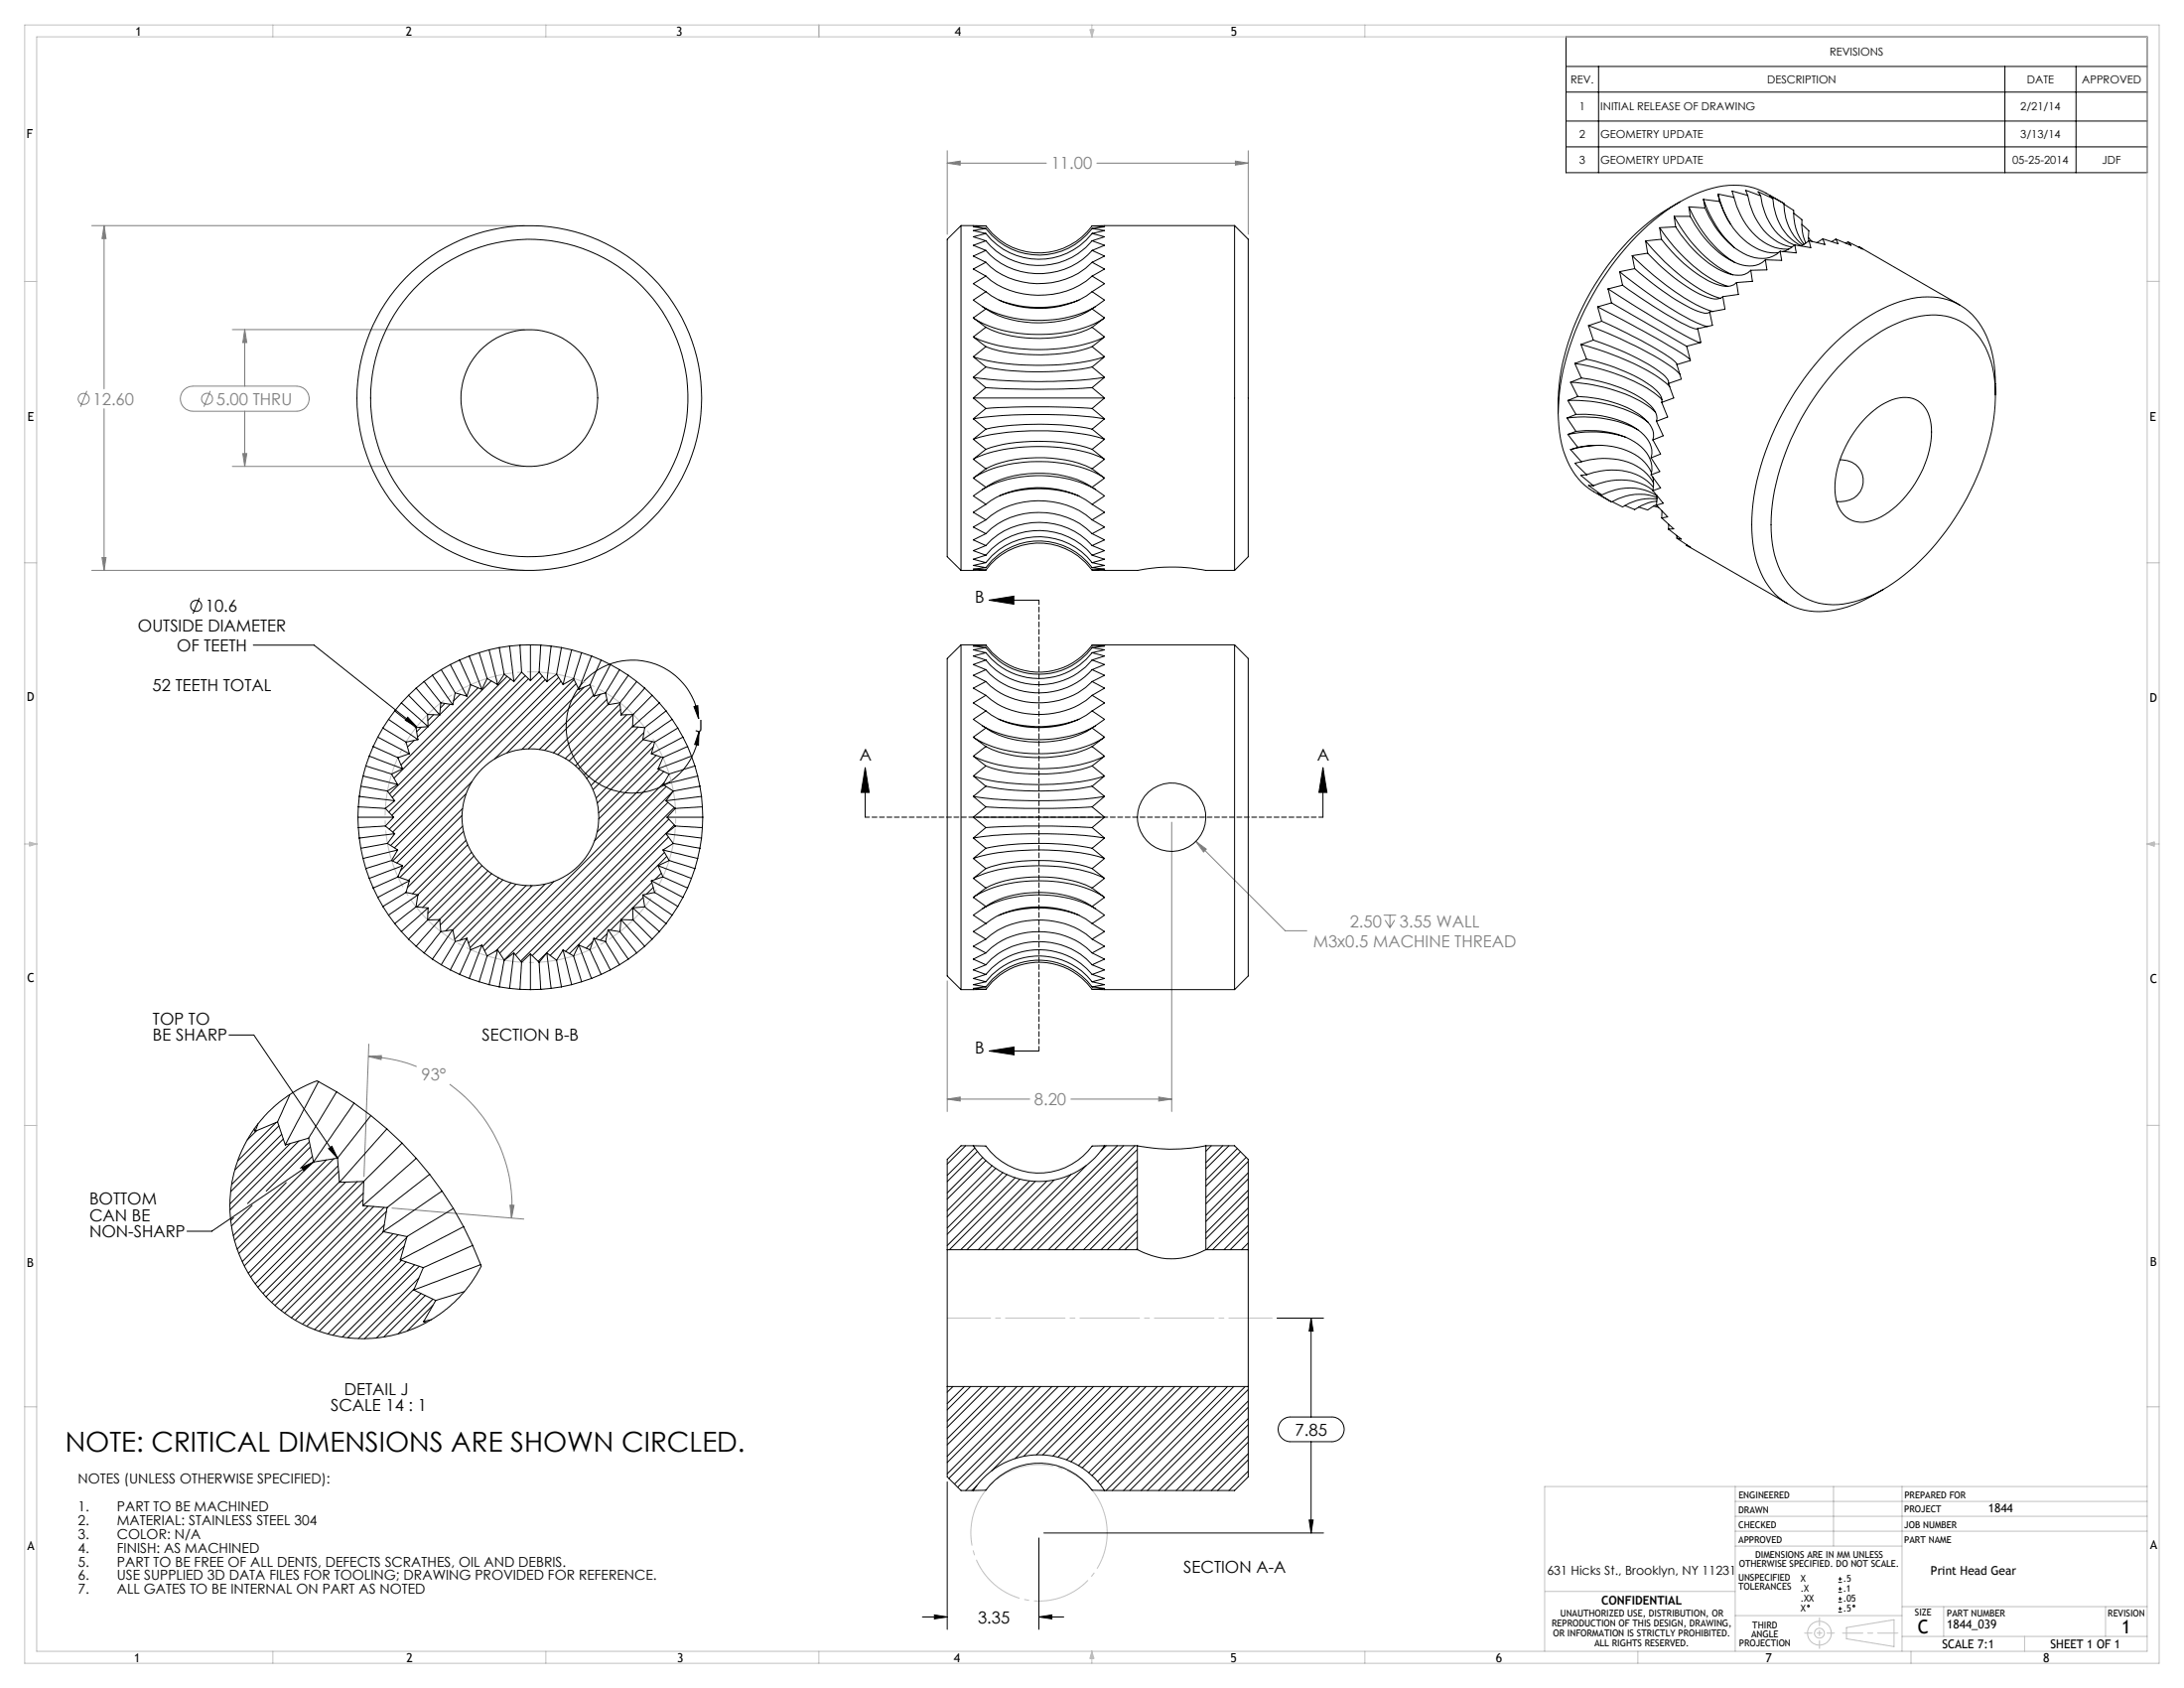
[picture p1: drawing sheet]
<svg xmlns="http://www.w3.org/2000/svg" width="559mm" height="432mm" viewBox="0 0 559 432" stroke-linecap="round" stroke-linejoin="round" font-family="sans-serif">
<g fill="none" stroke="#808080" stroke-width=".25">
<path d="M242.4 38.6v21.3M319.4 38.6v21.3M23.5 57.7h110.7M26.6 57.7l.5 3.3h-1zM26.6 57.7v41.8M242.4 41.7l3.3-.5v1zM242.4 41.7h25.3M280.6 41.7h38.8M316.1 41.2l3.3 .5-3.3 .5zM47 99.8l1.3-.8 1.1-.2h26.5a3.2 3.2 0 0 1 3.2 3.2 3.2 3.2 0 0 1-3.2 3.2h-26.5a3.2 3.2 0 0 1-3-2 3.2 3.2 0 0 1 .6-3.4zM59.4 84.3h74.8M62.6 84.3l.5 3.3h-1z"/>
<path d="M62.6 84.3v14.5M22.2 100l-1.6 4.1M26.6 104.6v41.3M53.8 100l-1.6 4M59.4 119.3h74.8M62.1 116h1l-.5 3.3zM62.6 105.2v14.1M23.5 145.9h110.7M26.1 142.6h1l-.5 3.3zM299.8 210.3v74M306 215.2l2.6 2-.7 .7zM306 215.2l22.8 22.9h5.6"/>
<path d="M354 234.1h3.2M354.4 235.4l1.2 1.9M355.6 234.1v3.2M356.8 235.4l-1.2 1.9M242.4 250.9v33.4M94.3 270.3l3.3-.3-.1 1zM94.3 270.3l4.5 .4a34 34 0 0 1 7.8 2.1M94.4 267.1l-1.3 33.9M115 277.4a38.3 38.3 0 0 1 15.9 34.2M242.4 281.2l3.3-.6v1.1zM242.4 281.2h21.1M274 281.2h25.8"/>
<path d="M296.5 280.6l3.3 .6-3.3 .5zM100.3 309l33.7 2.9M130.5 308.3h1l-.6 3.3z"/>
<circle cx="21.4" cy="102" r="1.42"/>
<circle cx="53" cy="102" r="1.41"/>
</g>
<g fill="none" stroke="#000" stroke-width=".25">
<path d="M400.7 9.4h148.7v34.8h-148.7zM400.7 17h148.7M409 17v27.2M513 17v27.2M531.2 17v27.2M400.7 31h148.7M400.7 37.6h148.7M400.7 23.6h148.7M51 153l-1.6 4M253 153.5l6.4-1v2.1zM253 153.5h12.8M64.8 165h15.6l26.2 20.9"/>
<path d="M104.3 183.5l2.3 2.4-2.9-1.6zM177.6 180.8l.9-.3 .3 3.4zM178.8 183.9a17 17 0 0 0-26.2-12.2 17 17 0 0 0 .6 28.8 17 17 0 0 0 25.6-13.2M178.8 187.3l-.1 3.3-1-.2zM221.4 196.4l1 6.3h-2.1zM221.4 196.4v12.7M338.5 196.4l1 6.3h-2zM338.5 196.4v12.7M58.6 264.8h6.3l21.5 31.5M253.1 268.9l6.4-1.1v2zM253.1 268.9h12.7M77.2 298.7l3-1.4-2.4 2.2z"/>
<path d="M80.2 297.3l-26 17.7h-6.4M84.1 293.8l.8-.6 1.5 3.1zM326.7 337.2h11.9M335.5 337.2l.5 3.3h-1zM335.5 337.2v25.3M242.4 379.1v37.7M327.9 363.4l.8-.6 1.3-.3h10.7a3.2 3.2 0 0 1 3.2 3.1 3.2 3.2 0 0 1-3.2 3.2h-10.5a3.2 3.2 0 0 1-2.9-1.9 3.2 3.2 0 0 1 .6-3.5zM335.5 368.8v23.3M265.8 393.4v23.4M267.1 392.1h71.5M335 388.8h1l-.5 3.3zM236 413.6h6.4"/>
<path d="M239.1 413.1l3.3 .5-3.3 .5zM265.8 413.6l3.3-.5v1zM265.8 413.6h6.4M470.4 404.8h.9M470.4 403.9h.9M470.4 407.3h.9M470.4 406.4h.9M470.4 409.9h.9M470.4 409h.9M470.4 412.4h.9M470.4 411.5h.9M470.8 403.4v1"/>
<path d="M470.8 406v.9M470.8 408.5v.9M470.8 411.1v.9"/>
<circle cx="50.2" cy="155" r="1.41"/>
<circle cx="462.7" cy="410.8" r=".22"/>
<circle cx="474.3" cy="410.8" r=".22"/>
</g>
<path d="M282.5 387a17.4 17.4 0 0 0-29.1-7.1 17.4 17.4 0 0 0 7.8 29 17.4 17.4 0 0 0 21.6-20.7l-.3-1.2" fill="none" stroke="#c0c0c0" stroke-width=".25" stroke-dasharray="15.2 1.3 1.3 1.3" stroke-dashoffset=".4" stroke-linecap="butt"/>
<path d="M171.3 198.2a37.2 37.2 0 0 0-62.3-15 37.2 37.2 0 0 0 17.1 61.7 37.2 37.2 0 0 0 45.7-44.9l-.5-1.8" fill="none" stroke="#c0c0c0" stroke-width=".25" stroke-dasharray="15.2 1.3 1.3 1.3" stroke-dashoffset="5.1" stroke-linecap="butt"/>
<g fill="none" stroke="#c0c0c0" stroke-width=".25">
<path d="M6.3 6.4h546.2v419.1h-546.2zM9.4 9.4h540v413h-540zM69.8 6.4v3M139.7 6.4v3M209.5 6.4v3M278.9 7.6h1l-.5 1.8zM279.1 7.6l.3 1.8M279.4 6.4v3M279.6 7.6l-.2 1.8M349.2 6.4v3M6.3 72h3.1M549.4 72h3.1"/>
<path d="M6.3 144h3.1M549.4 144h3.1M6.3 215.9h3.1M7.6 215.4l1.8 .5-1.8 .5zM7.6 215.7l1.8 .2M9.4 215.9l-1.8 .3M549.4 215.9h3.1M549.4 215.9l1.8 .3M549.4 215.9l1.8-.5v1.1zM551.2 215.7l-1.8 .2M6.3 287.9h3.1M549.4 287.9h3.1"/>
<path d="M6.3 359.9h3.1M549.4 359.9h3.1M444 384.1h105.4M444 387.9h105.4M444 380.3v42.1M444 395.5h42.7M444 391.7h105.4M469.1 380.3v15.2M486.7 380.3v42.1M549.4 380.3h-154.2v42.1M395.3 407.1h48.7M444 413.3h42.7"/>
<path d="M472.4 416.3l12.2-2v6.9l-12.2-2zM486.7 418.6h62.7M486.7 411h62.7M497.3 411v7.6M518 418.6v3.8M538.7 411v7.6M69.8 422.4v3.1M139.7 422.4v3.1M209.5 422.4v3.1M279.4 422.4v3.1M279.4 422.4l.5 1.8h-1zM279.4 422.4l.2 1.8"/>
<path d="M279.4 422.4l-.3 1.8M349.2 422.4v3.1M419.1 422.4v3.1M489 422.4v3.1"/>
<circle cx="465.5" cy="417.8" r="3"/>
<circle cx="465.5" cy="417.8" r="1.26"/>
</g>
<path d="M338.5 209h-117.1" fill="none" stroke="#000" stroke-width=".25" stroke-dasharray="1.3 .6" stroke-dashoffset=".2"/>
<path d="M265.8 153.5v115.3" fill="none" stroke="#000" stroke-width=".25" stroke-dasharray="1.3 .6" stroke-dashoffset=".1"/>
<path d="M461.7 417.8h7.6" fill="none" stroke="#c0c0c0" stroke-width=".25" stroke-dasharray="15.2 1.3 1.3 1.3" stroke-dashoffset="13.3"/>
<path d="M465.5 413.8v7.9" fill="none" stroke="#c0c0c0" stroke-width=".25" stroke-dasharray="15.2 1.3 1.3 1.3" stroke-dashoffset="13.2"/>
<path d="M471.4 417.8h14.2" fill="none" stroke="#c0c0c0" stroke-width=".25" stroke-dasharray="15.2 1.3 1.3 1.3" stroke-dashoffset="10.1"/>
<path d="M242.4 337.2h83.1" fill="none" stroke="#c0c0c0" stroke-width=".25" stroke-dasharray="15.2 1.3 1.3 1.3" stroke-dashoffset="4.2"/>
<g fill="#000">
<path d="M338.5 196.4l1 6.3h-2zM221.4 196.4l1 6.3h-2.1zM253 153.5l6.4-1v2.1zM253.1 268.9l6.4-1.1v2zM177.6 180.8l.9-.3 .3 3.4zM178.8 187.3l-.1 3.3-1-.2zM84.1 293.8l.8-.6 1.5 3.1zM77.2 298.7l3-1.4-2.4 2.2z"/>
<path d="M335 388.8h1l-.5 3.3zM335.5 337.2l.5 3.3h-1zM265.8 413.6l3.3-.5v1zM239.1 413.1l3.3 .5-3.3 .5zM104.3 183.5l-.6 .8 2.9 1.6z"/>
</g>
<path d="M242.4 41.7l3.3-.5v1zM316.1 41.2l3.3 .5-3.3 .5zM62.6 84.3l.5 3.3h-1zM62.1 116h1l-.5 3.3zM26.6 57.7l.5 3.3h-1zM26.1 142.6h1l-.5 3.3zM306 215.2l1.9 2.7 .7-.7zM242.4 281.2l3.3-.6v1.1zM296.5 280.6l3.3 .6-3.3 .5zM130.5 308.3h1l-.6 3.3zM94.3 270.3l3.3-.3-.1 1z" fill="#808080"/>
<g fill="none" stroke="#000" stroke-width=".25">
<path d="M245.9 57.7l-3.5 3.5v81.2l3.5 3.5M245.9 57.7v88.2M245.9 57.7l6.3 .1M252.2 59.7a17.3 17.3 0 0 0 27.2 0M252.2 58.5a17 17 0 0 0 27.2 0M252.2 57.8a16.8 16.8 0 0 0 27.2 0M252.2 57.8l-3.2 .2 3.2 .5M252.2 58.5l-3.2 .5 3.2 .7M252.2 59.7l-3.2 .9 3.2 1M279.4 59.7l3.2 .9-3.2 1M279.4 58.5l3.2 .5-3.2 .7M279.4 57.8l3.2 .2-3.2 .5"/>
<path d="M315.9 57.7v88.2M315.9 57.7l3.5 3.5v81.2l-3.5 3.5M315.9 57.7l-36.5 .1M424.6 58.2a40.1 40.1 0 0 0 16 14.5l1.5 .6M424.6 58.2l.5 3M428.3 55.4a33.2 33.2 0 0 0 15.1 14.9M428.3 55.4h4.2M428.3 55.4l.4 2.6M428.7 58a29.5 29.5 0 0 0 12.7 11.7 5.9 5.9 0 0 0 6.6-.6M428.7 58l-4.1 .2M429.9 51.6a58.8 58.8 0 0 0-23.9 24.9 57.7 57.7 0 0 0-7.3 29.1M432.1 52.9a30.6 30.6 0 0 0 11.7 14.2"/>
<path d="M432.1 52.9l4.1 .3M432.1 52.9l.4 2.5M432.5 55.4a24.8 24.8 0 0 0 12.3 12.1 6.4 6.4 0 0 0 6.9-1M435.9 51a29.7 29.7 0 0 0 7.9 12.4M435.9 51l4.1 .5M435.9 51l.3 2.2M436.2 53.2a22.6 22.6 0 0 0 10.8 12.1 7.6 7.6 0 0 0 8.5-1M439.6 49.6l1.4 4.2 1.7 3.4M439.6 49.6l4.1 .9M439.6 49.6l.4 1.9M440 51.5a20.1 20.1 0 0 0 10.1 12.4 9 9 0 0 0 5 .7M443.7 50.5a18 18 0 0 0 9.4 12.4 9.7 9.7 0 0 0 4.6 .8"/>
<path d="M447.2 50a16.4 16.4 0 0 0 8.8 12.5l2.5 .7M447.2 50l-.6-1.4 3.9 1.5M447.2 50l-4-1.1 .5 1.6M450.5 50.1a15.1 15.1 0 0 0 8.2 12.4l.5 .2M450.5 50.1l-.7-1.1 3.8 1.8M453.6 50.8a13.9 13.9 0 0 0 7.3 12.1M453.6 50.8l-.8-.8 3.6 2M456.4 52a31.4 31.4 0 0 0-7.6-3.9 22.7 22.7 0 0 0-16.7 2.3 61.7 61.7 0 0 0-24.5 25 62.4 62.4 0 0 0-8.9 32 24 24 0 0 0 5.9 16l1.9 1.6 5.8 3.4M456.4 52a13.6 13.6 0 0 0 4.8 10.7M456.4 52.2l2.5 1.6a12.7 12.7 0 0 0 2.7 8.7M458.9 54.5l2.1 1.7a12.2 12.2 0 0 0 1 6M461 57.4l1.8 1.6v2.6"/>
<path d="M251.4 78.5a31.5 31.5 0 0 0 28.8 0M252.2 79a27.1 27.1 0 0 0 19.3 3.1 20.7 20.7 0 0 0 7.9-3.1M252.2 74.6a23.2 23.2 0 0 0 19.2 3.7 19.8 19.8 0 0 0 8-3.7M252.2 70.6a21.1 21.1 0 0 0 18.9 4.3 18.2 18.2 0 0 0 8.3-4.3M252.2 67.1a19.4 19.4 0 0 0 18.7 4.8 17.7 17.7 0 0 0 8.5-4.8M252.2 64.1a18.5 18.5 0 0 0 27.2 0M252.2 61.6a17.8 17.8 0 0 0 27.2 0M252.2 61.6l-3.2 1.2 3.2 1.3M252.2 64.1l-3.2 1.4 3.2 1.6M252.2 67.1l-3.2 1.7 3.2 1.8M252.2 70.6l-3.2 2 3.2 2M252.2 74.6l-3.2 2.2 3.2 2.2"/>
<path d="M252.2 79l-3.2 2.3M255.6 76.8a28.9 28.9 0 0 0 20.5 0M279.4 79l3.2 2.3M279.4 74.6l3.2 2.2-3.2 2.2M279.4 70.6l3.2 2-3.2 2M279.4 67.1l3.2 1.7-3.2 1.8M279.4 64.1l3.2 1.4-3.2 1.6M279.4 61.6l3.2 1.2-3.2 1.3M408.8 78.5l5 2.6a150.5 150.5 0 0 1 18.7 10.9M408.8 78.5l1 3.7M411.4 73.9l2.4 1.5a196.4 196.4 0 0 0 21 12.2l.2 .1M411.4 73.9l.9 3.6"/>
<path d="M412.3 77.5l19.3 11.1M412.3 77.5l-3.5 1M414.4 69.5a94.5 94.5 0 0 0 21.1 13.6l1.4 .4M414.4 69.5l.7 3.5M415.1 73a94.2 94.2 0 0 0 18.3 11l1 .1M415.1 73l-3.7 .9M417.6 65.4a65 65 0 0 0 19.1 13.8l1.6 .5M417.6 65.4l.7 3.3M418.3 68.7a58 58 0 0 0 16.6 11.1l1.2 .3h.9l.4-.3M418.3 68.7l-3.9 .8M421 61.6a51.4 51.4 0 0 0 16.7 13.8l2.5 .9M421 61.6l.6 3.2"/>
<path d="M421.6 64.8a44.6 44.6 0 0 0 14.9 11.1l.8 .3a3.6 3.6 0 0 0 3.5-.3M421.6 64.8l-4 .6M425.1 61.2a36 36 0 0 0 13.8 11.4l1.7 .5a4.1 4.1 0 0 0 3.7-.8M425.1 61.2l-4.1 .4M437.4 79.8l.8 3.4-3.8 .9M440.8 75.9l.6 3.2-4 .7M444.3 72.3l.5 3-4 .6M448 69.1l.4 2.9-4.1 .3M451.7 66.5l.4 2.5-4.1 .1M455.5 64.3l.4 2.3-4.2-.1M459.2 62.7l-1 .8-2 .8M459.2 62.7l.4 2-4.1-.4"/>
<path d="M462.7 60.9l.9 .9M462.9 61.6l-2.2 1.3M462.9 61.6l.4 1.8-4.1-.7M466.4 61.1l-1.5 1M466.4 61.1l.5 1.4-4-.9M466.4 61.1l3.9 1.3-.6-1.2M469.7 61.2l3.9 1.6-.8-.9M469.7 61.2l-1 .6M472.8 61.9l3.7 1.8-.8-.6M472.8 61.9l-.6 .3M475.7 63.1l25.7 14.9M475.7 63.1l-.2 .1"/>
<path d="M249 96.5a129.2 129.2 0 0 0 33.6 0M249 91.3a65.7 65.7 0 0 0 27.3 1.4l3.5-.6 2.8-.8M249 86.2a41.9 41.9 0 0 0 20.5 3.1 33.6 33.6 0 0 0 13.1-3.1M249 81.3a31.5 31.5 0 0 0 19 4.2 28.8 28.8 0 0 0 14.6-4.2M249 96.5l3.2 2.7M249 81.3l3.2 2.4M249 86.2l3.2 2.5M249 91.3l3.2 2.6M252.2 99.2a218.2 218.2 0 0 0 27.2 0M252.2 93.9a75.4 75.4 0 0 0 27.2 0M252.2 88.7a44.5 44.5 0 0 0 19.6 1.7l3.4-.5 4.2-1.2M252.2 83.7a33 33 0 0 0 19.5 2.4 23.2 23.2 0 0 0 7.7-2.4"/>
<path d="M252.2 99.2l-3.2 2.6M252.2 93.9l-3.2 2.6M252.2 83.7l-3.2 2.5M252.2 88.7l-3.2 2.6M279.4 99.2l3.2 2.6M279.4 93.9l3.2 2.6M279.4 88.7l3.2 2.6M279.4 83.7l3.2 2.5M282.6 96.5l-3.2 2.7M282.6 91.3l-3.2 2.6M282.6 86.2l-3.2 2.5M282.6 81.3l-3.2 2.4"/>
<path d="M401.8 97.8a39.9 39.9 0 0 1 20.5 6.6l1.2 1M401.8 97.8l1.9 3.6M402.9 93a50.6 50.6 0 0 1 20.3 7.5l2.1 1.7M402.9 93l1.7 3.7M404.5 88.1a67.5 67.5 0 0 1 20.8 9.1l1.9 1.7M404.5 88.1l1.4 3.8M404.6 96.7a34 34 0 0 1 17.1 6.5l1.2 1.2a3.8 3.8 0 0 1 .9 3.4M404.6 96.7l-2.8 1.1M405.9 91.9a42.5 42.5 0 0 1 17.6 7.7l.5 .5a3.3 3.3 0 0 1 1.2 2.8M405.9 91.9l-3 1.1M406.4 83.3a93.9 93.9 0 0 1 22.4 11.5l1.1 .9M406.4 83.3l1.3 3.7"/>
<path d="M407.7 87a56.3 56.3 0 0 1 18.3 9.2 2.16 2.16 0 0 1 .9 1.9M407.7 87l-3.2 1.1M409.8 82.2a93.4 93.4 0 0 1 18.9 10.4l.3 .7M409.8 82.2l-3.4 1.1M426.9 98.1l1.3 3.7-3 1.1M429 93.3l1.2 3.7-3.3 1.1M431.6 88.6l.9 3.6-3.5 1.1M434.4 84.1l.8 3.5-3.6 1M473 91.2a36.9 36.9 0 0 1 18.4-10.3 14.9 14.9 0 0 1 17.6 10.4 37.1 37.1 0 0 1 0 21.3 66.2 66.2 0 0 1-23.2 35.6 29.3 29.3 0 0 1-16.8 6.5 14.9 14.9 0 0 1-14.6-11.4 40.3 40.3 0 0 1 1-23.4 67.6 67.6 0 0 1 17.6-28.7zM249 101.8h33.6M249 107.1a129.2 129.2 0 0 1 33.6 0M249 112.4a64.1 64.1 0 0 1 23.3-1.9 41.7 41.7 0 0 1 10.3 1.9"/>
<path d="M249 117.5a39 39 0 0 1 19-3.2 35.4 35.4 0 0 1 14.6 3.2M249 101.8l3.2 2.7M249 107.1l3.2 2.7M249 112.4l3.2 2.5M249 117.5l3.2 2.4M252.2 104.5a218.2 218.2 0 0 1 27.2 0M252.2 109.8a73.4 73.4 0 0 1 27.2 0M252.2 114.9a47 47 0 0 1 22.4-1.3l4.8 1.3M252.2 119.9a32.4 32.4 0 0 1 18.6-2.5 24.7 24.7 0 0 1 8.6 2.5M252.2 104.5l-3.2 2.6M252.2 109.8l-3.2 2.6M252.2 114.9l-3.2 2.6"/>
<path d="M252.2 119.9l-3.2 2.4M279.4 104.5l3.2 2.6M279.4 109.8l3.2 2.6M279.4 119.9l3.2 2.4M279.4 114.9l3.2 2.6M282.6 117.5l-3.2 2.4M282.6 112.4l-3.2 2.5M282.6 107.1l-3.2 2.7M282.6 101.8l-3.2 2.7M400.9 106.9a30.7 30.7 0 0 1 18.2 3.1M400.9 106.9l2.3 3.4M401.1 102.4a32.9 32.9 0 0 1 20.6 5.6"/>
<path d="M401.1 111.1a28.5 28.5 0 0 1 14.8 .7M401.1 102.4l2.1 3.6M401.1 111.1l2.6 3.3M401.8 115l2.8 3.1M403.2 106a24.7 24.7 0 0 1 16.7 4.6 6.3 6.3 0 0 1 2.6 6.5M403.2 110.3a22.6 22.6 0 0 1 15.9 3.3 7.6 7.6 0 0 1 3.4 7.9M403.2 106l-2.3 .9M403.2 110.3l-2.1 .8M403.7 101.4a28.9 28.9 0 0 1 16.6 5.3 5.7 5.7 0 0 1 2.6 5.8M403.7 114.4a20.2 20.2 0 0 1 15.5 2.5 9.6 9.6 0 0 1 3.4 4.1M403.7 101.4l-2.6 1M403.7 114.4l-1.9 .6"/>
<path d="M404.6 118.1a17.5 17.5 0 0 1 16 2.4 9.8 9.8 0 0 1 2.5 3.1M404.6 118.1l-1.7 .4 3 2.9M409.9 113.9l-3.7 .2-4.4 .9M422.5 117.1l2.2 3.5-2.2 .9M422.9 112.5l2 3.6-2.4 1M423.8 107.8l1.8 3.7-2.7 1M425.2 102.9l1.5 3.8-2.9 1.1M470.8 117.7a5.4 5.4 0 0 1 5.9 5.2 5.4 5.4 0 0 1-5.8 5.4h-.9M477.7 106.6a14.8 14.8 0 0 1 10.1-4.9 6.8 6.8 0 0 1 6.3 6.7 25.7 25.7 0 0 1-7.2 19.3 16.6 16.6 0 0 1-10.1 5.9 6.6 6.6 0 0 1-7-5.8 22.9 22.9 0 0 1 3.8-16.1l1.5-2.2zM510.5 101a34 34 0 0 0-2.3-15.1 16 16 0 0 0-17.8-9.8 39.8 39.8 0 0 0-20.7 11.4 72.2 72.2 0 0 0-21.2 41.3 32.9 32.9 0 0 0 2.6 18.9 15.8 15.8 0 0 0 17.2 8.5 33.8 33.8 0 0 0 13.6-5.4M249 122.3a32.2 32.2 0 0 1 19-4.2 28.8 28.8 0 0 1 14.6 4.2M249 122.3l3.2 2.3"/>
<path d="M252.2 124.6a26.5 26.5 0 0 1 18.3-3.2 20.9 20.9 0 0 1 8.9 3.2M252.2 129a23.2 23.2 0 0 1 18.7-3.8 20.2 20.2 0 0 1 8.5 3.8M252.2 133a21.5 21.5 0 0 1 22.4-3.1l3.3 1.8 1.5 1.3M252.2 136.5a19.7 19.7 0 0 1 27.2 0M252.2 139.6a18.6 18.6 0 0 1 27.2 0M252.2 124.6l-3.2 2.3 3.2 2.1M252.2 129l-3.2 2.1 3.2 1.9M252.2 133l-3.2 1.8 3.2 1.7M252.2 136.5l-3.2 1.6 3.2 1.5M252.2 139.6l-3.2 1.3 3.2 1.1M255.7 126.9a28.9 28.9 0 0 1 20.4 0M279.4 139.6l3.2 1.3-3.2 1.1"/>
<path d="M279.4 136.5l3.2 1.6-3.2 1.5M279.4 133l3.2 1.8-3.2 1.7M279.4 129l3.2 2.1-3.2 1.9M279.4 124.6l3.2 2.3-3.2 2.1M280.2 125.2a31.3 31.3 0 0 0-28.8 0M282.6 122.3l-3.2 2.3M405.9 121.4a16.1 16.1 0 0 1 15.6 1.6l1.5 1.6M405.9 121.4l-1.4 .2 3.2 2.6M407.7 124.2a15.1 15.1 0 0 1 15.2 1.2M407.7 124.2h-1.3l3.4 2.4M409.8 126.6a13.9 13.9 0 0 1 14.1 .2M409.8 126.6l-1-.3 3.5 2.1"/>
<path d="M422.5 121.5l2.4 3.3-2 .7M422.9 122l.2 2.1-.2 1.4M422.9 125.5l2.7 3.2-1.8 .5M423.1 129.5l1.3 .3M423.8 129.2l-2.2 1.3-2.3-.8M423.8 129.2l2.9 3-1.5 .3M423.9 126.7l-.1 2.5M423.9 128.2a11.2 11.2 0 0 0-5.6 2.2l-2.6-1.1M423.9 127.3a13.2 13.2 0 0 0-11.6 1.1M423.9 127.7l-.5-.1a12.9 12.9 0 0 0-8.3 2.1l-2.6-1.4M425.2 132.5l3 2.8-1.3 .1M425.2 130.7v1.8"/>
<path d="M426.9 135.4l3.3 2.5-1.2-.2M427 134.1l-.1 1.3M429 137v.7M429 137.7l3.5 2.3-.9-.5M431.5 139.3l.1 .2M431.6 139.5l25.7 14.9M252.2 142a17.8 17.8 0 0 1 27.2 0M252.2 143.9a17.3 17.3 0 0 1 27.2 0M252.2 145.2a17 17 0 0 1 27.2 0M252.2 145.8a16.8 16.8 0 0 1 27.2 0M252.2 145.8l-6.3 .1M252.2 145.2l-3.2 .4 3.2 .2"/>
<path d="M252.2 142l-3.2 1.1 3.2 .8M252.2 143.9l-3.2 .7 3.2 .6M279.4 145.8l11.6 .1a45.5 45.5 0 0 1 17.5 0h7.4M279.4 143.9l3.2 .7-3.2 .6M279.4 142l3.2 1.1-3.2 .8M279.4 145.2l3.2 .4-3.2 .2M102.7 179.8l6.8 6.1M102.7 179.8l-1.7 2.1M104.5 177.9l4.9 4.9M104.5 177.9l-1.8 1.9M106.5 176l6 6.9M106.5 176l-2 1.9"/>
<path d="M108.5 174.3l4.3 5.5M108.5 174.3l-2 1.7M110.6 172.8l5.3 7.5M110.6 172.8l-2.1 1.5M112.8 179.8l-.3 3.1M112.8 179.8l3.1 .5M112.9 171.3l3.6 5.9M112.9 171.3l-2.3 1.5M113.8 180l-1.1 1.1M115.2 170l4.3 8.1M115.2 170l-2.3 1.3M116.5 177.2l-.6 3.1"/>
<path d="M116.5 177.2l3 .9M116.5 177.3h.1M117.6 168.8l2.8 6.4M117.6 168.8l-2.4 1.2M117.8 177.6l-1.8 1.7M120.1 167.8l3.2 8.6M120.1 167.8l-2.5 1M120.4 175.2l-.9 2.9M120.4 175.2l2.9 1.2M122.3 176l-19.7 19.7M122.6 167l2 6.6M122.6 167l-2.5 .8"/>
<path d="M124.6 173.6l-1.3 2.8M124.6 173.6l2.7 1.5M124.7 173.6l-.1 .1M125.1 166.2l2.2 8.9M125.1 166.2l-2.5 .8M125.7 174.2l-24.9 24.8M127.7 165.7l1.3 6.8M127.7 165.7l-2.6 .5M129 172.5l-1.7 2.6M129 172.5l2.5 1.8M129.7 173l-30 30.1M130.4 165.3l1.1 9"/>
<path d="M130.4 165.3l-2.7 .4M130.6 173.7l-30.2 30.3M133 165l.5 6.9M133 165l-2.6 .3M133.5 171.9l-2 2.4M133.5 171.9l2.2 2.2M134.4 172.9l-34.9 34.9M135.2 173.6l-34.9 35M135.7 165v9.1M135.7 165h2.7M135.7 165h-2.7M137.9 171.9l-2.2 2.2"/>
<path d="M137.9 171.9l2 2.4M138.4 165l-.5 6.9M138.4 165l2.6 .3M138.8 173l-39.2 39.1M139.5 173.8l-39 39.1M141 165.3l-1.1 9M141 165.3l2.7 .4M142.4 172.5l-2.5 1.8M142.4 172.5l1.7 2.6M142.9 173.3l-43 43M143.5 174.3l-42.6 42.6M143.7 165.7l-1.3 6.8"/>
<path d="M143.7 165.7l2.6 .5M146.3 166.2l-2.2 8.9M146.3 166.2l2.5 .8M146.8 173.6l-2.7 1.5M146.8 173.6l1.3 2.8M146.9 173.8l-20.3 20.3M147.4 174.9l-17.7 17.7M148.8 167l-2 6.6M148.8 167l2.5 .8M149.4 175.8l-15.9 15.9M151 175.2l-2.9 1.2M151 175.2l.9 2.9"/>
<path d="M151.1 175.7l-15.9 15.9M151.3 167.8l-3.2 8.6M151.3 167.8l2.5 1M151.9 177.8l-13.9 13.9M153.7 177.6l-14.4 14.3M153.8 168.8l-2.8 6.4M153.8 168.8l2.4 1.2M154.9 177.2l-3 .9M154.9 177.2l.7 3.1M155.3 178.9l-13.7 13.7M156.2 170l-4.3 8.1M156.2 170l2.3 1.3"/>
<path d="M158.5 171.3l-3.6 5.9M158.5 171.3l2.3 1.5M158.6 179.8l-3 .5M158.6 179.8l.3 3.1M160.8 172.8l-5.2 7.5M160.8 172.8l2.1 1.5M162.9 174.3l-4.3 5.5M162.9 174.3l2.1 1.7M165 176l-6.1 6.9M165 176l1.9 1.9M166.9 177.9l-4.9 4.9M166.9 177.9l1.8 1.9"/>
<path d="M168.7 179.8l-6.8 6.1M168.7 179.8l1.7 2.1M245.9 165v88.2M245.9 165l-3.5 3.5v81.2l3.5 3.5M245.9 165h6.3M252.2 177.9a21.1 21.1 0 0 0 18.9 4.2l1.4-.3a16.9 16.9 0 0 0 6.9-3.9M252.2 174.3a19.8 19.8 0 0 0 22.5 3.5l3.1-1.9 1.6-1.6M252.2 171.3a18.6 18.6 0 0 0 27.2 0M252.2 168.8a17.8 17.8 0 0 0 27.2 0M252.2 167a17.3 17.3 0 0 0 27.2 0M252.2 165.7a17 17 0 0 0 27.2 0M252.2 165a16.8 16.8 0 0 0 27.2 0"/>
<path d="M252.2 165l-3.2 .3 3.2 .4M252.2 165.7l-3.2 .5 3.2 .8M252.2 167l-3.2 .8 3.2 1M252.2 168.8l-3.2 1.2 3.2 1.3M252.2 171.3l-3.2 1.5 3.2 1.5M252.2 174.3l-3.2 1.7 3.2 1.9M252.2 177.9l-3.2 1.9 3.2 2.1M279.4 177.9l3.2 1.9-3.2 2.1M279.4 174.3l3.2 1.7-3.2 1.9M279.4 171.3l3.2 1.5-3.2 1.5M279.4 168.8l3.2 1.2-3.2 1.3M279.4 167l3.2 .8-3.2 1"/>
<path d="M279.4 165.7l3.2 .5-3.2 .8M279.4 165l3.2 .3-3.2 .4M315.9 165v88.2M315.9 165l3.5 3.5v81.2l-3.5 3.5M315.9 165h-36.5M92.9 198.5l8.8 2.2M92.9 198.5l-.6 2.6M93.6 195.9l6.6 2.1M93.6 195.9l-.7 2.6M94.5 193.4l8.5 3.3M94.5 193.4l-.9 2.5M95.5 191l6.3 2.8"/>
<path d="M95.5 191l-1 2.4M96.7 188.6l8 4.2M96.7 188.6l-1.2 2.4M98 186.2l5.9 3.6M98 186.2l-1.3 2.4M99.4 184l7.5 5.2M99.4 184l-1.4 2.2M100.2 198l1.5 2.7M100.3 197.9l-.1 .1M101 181.9l5.4 4.2M101 181.9l-1.6 2.1M101.8 193.8l1.2 2.9"/>
<path d="M103 196.7l-2.8 1.3M103.9 189.8l.8 3M104 189.8l-.1 .1M104.7 192.8l-2.9 1M106 189.4l-1.8 1.7M106.4 186.1l.5 3.1M106.9 189.2l-3 .6M107.8 186l-1.2 1.2M109.4 182.8l.1 3.1M109.4 182.8l3.1 .1M109.5 185.9l-2.7 2.7M109.5 185.9l-3.1 .2"/>
<path d="M110.9 182.8l-1.4 1.5M112.5 182.9l-3 2.9M115.2 180.2l-2.7 2.6M120.7 200l-20.2 20.2M155.5 180.2l-12.8 12.8M158.6 180l-14 14M158.8 181.5l-13.2 13.1M160.3 182.8l-13.1 13.1M161.9 185.9l3.1 .2M161.9 185.8l-12.5 12.4M162 182.8l-3.1 .1M162 182.8l-.1 3.1"/>
<path d="M162 182.8l-13.9 13.9M163.3 186l-13.2 13.1M164.5 189.2l3 .6M164.5 189.2l-12.8 12.8M164.7 187.4l-13.5 13.5M165 186.1l-.5 3.1M166.7 192.8l2.9 1M166.9 189.7l-14.4 14.5M167.1 191.1l-14.3 14.3M167.5 189.8l-.8 3M167.9 193.2l-14.7 14.8M168.4 196.7l2.8 1.3"/>
<path d="M168.8 196.9l-16 15.9M169.1 193.6l-15.9 15.9M169.6 193.8l-1.2 2.9M169.9 197.3l-17.8 17.8M170.4 181.9l-5.4 4.2M170.4 181.9l1.6 2.1M171.2 198l-1.5 2.7M172 184l-7.5 5.2M172 184l1.4 2.2M173.4 186.2l-5.9 3.6M173.4 186.2l1.3 2.4M174.7 188.6l-8 4.2"/>
<path d="M174.7 188.6l1.2 2.4M175.9 191l-6.3 2.8M175.9 191l1 2.4M176.9 193.4l-8.5 3.3M176.9 193.4l.9 2.5M177.8 195.9l-6.6 2.1M177.8 195.9l.7 2.6M178.5 198.5l-8.8 2.2M178.5 198.5l.6 2.6M249 198.5a64.1 64.1 0 0 0 23.3 1.9 41.7 41.7 0 0 0 10.3-1.9M249 193.4a42.7 42.7 0 0 0 21.9 3 32.5 32.5 0 0 0 11.7-3M249 188.6a31.5 31.5 0 0 0 19 4.2 28.8 28.8 0 0 0 14.6-4.2"/>
<path d="M249 188.6l3.2 2.4M249 193.4l3.2 2.5M249 198.5l3.2 2.6M251.4 185.7a31.5 31.5 0 0 0 28.8 0M252.2 195.9a46.4 46.4 0 0 0 20.9 1.6l3.6-.7 2.7-.9M252.2 191a32.4 32.4 0 0 0 18.1 2.5l5.1-.9 4-1.6M252.2 186.2a26.4 26.4 0 0 0 18 3.3l3.9-.8a19.5 19.5 0 0 0 5.3-2.5M252.2 181.9a23 23 0 0 0 16.4 4.1 20.5 20.5 0 0 0 10.8-4.1M252.2 181.9l-3.2 2.1 3.2 2.2M252.2 186.2l-3.2 2.4M252.2 191l-3.2 2.4M252.2 195.9l-3.2 2.6"/>
<path d="M255.6 184a28.5 28.5 0 0 0 20.5 0M279.4 195.9l3.2 2.6M279.4 191l3.2 2.4M279.4 186.2l3.2 2.4M279.4 181.9l3.2 2.1-3.2 2.2M282.6 198.5l-3.2 2.6M282.6 193.4l-3.2 2.5M282.6 188.6l-3.2 2.4M91.6 209.1h9.1M91.6 209.1l.1 2.6M91.7 206.4l6.9 .4M91.7 211.7l.2 2.7"/>
<path d="M91.7 206.4l-.1 2.7M91.9 203.7l9.1 1.2M91.9 203.7l-.2 2.7M91.9 214.4l.4 2.6M92.3 201.1l6.8 1.3M92.3 217l.6 2.6M92.3 201.1l-.4 2.6M92.9 219.6l.7 2.6M98.6 211.3l-6.9 .4M98.6 211.3l2.4 2M98.6 206.8l2.1 2.3M99.1 215.8l-6.8 1.2"/>
<path d="M99.1 215.8l2.6 1.6M99.1 202.4l1.9 2.5M100.7 209.1l-2.1 2.2M101 213.3l-9.1 1.1M101 213.3l-1.9 2.5M101 204.9l-2.4 1.9M101.7 217.4l-8.8 2.2M101.7 217.4l-1.5 2.7M101.7 200.7l-2.6 1.7M118.2 208.6l-15.9 15.9M118.3 206.9l-15.9 15.8M118.4 211.3l-13.9 13.9"/>
<path d="M118.6 212.7l-14.4 14.3M119.2 214.9l-13.6 13.7M119.3 203l-17.8 17.8M119.7 216.1l-12.8 12.8M120.6 218l-13.9 14M121.3 219l-13.2 13.1M169.7 217.4l8.8 2.2M169.7 200.7l2.6 1.7M169.7 217.4l1.5 2.7M170 200.2l-43.2 43.1M170 218.1l-25.3 25.3M170.4 213.3l9.1 1.1"/>
<path d="M170.4 204.9l2.4 1.9M170.4 213.3l1.9 2.5M170.5 201.2l-42.7 42.6M170.6 219.1l-24.9 24.8M170.7 209.1h9.1M170.7 209.1l2.1 2.2M170.9 205.2l-39 39.1M171 214.1l-30.2 30.3M171.1 209.6l-34.9 34.9M172.3 202.4l-43.3 43.2M172.3 215.8l6.8 1.2M172.3 202.4l-1.9 2.5"/>
<path d="M172.3 215.8l-2.6 1.6M172.5 206.6l-39.3 39.3M172.5 211l-34.8 34.9M172.8 211.3l6.9 .4M172.8 211.3l-2.4 2M172.8 206.8l-2.1 2.3M178.5 219.6l-.7 2.6M179.1 201.1l-6.8 1.3M179.1 201.1l.4 2.6M179.1 217l-.6 2.6M179.5 203.7l-9.1 1.2M179.5 203.7l.2 2.7"/>
<path d="M179.5 214.4l-.4 2.6M179.7 206.4l-6.9 .4M179.7 211.7l-.2 2.7M179.7 206.4l.1 2.7M179.8 209.1l-.1 2.6M249 203.7a129.2 129.2 0 0 0 33.6 0M249 214.4a129.2 129.2 0 0 1 33.6 0M249 219.6a64.1 64.1 0 0 1 23.3-1.9 41.7 41.7 0 0 1 10.3 1.9M249 209.1h33.6M249 203.7l3.2 2.7M249 209.1l3.2 2.6M249 214.4l3.2 2.6"/>
<path d="M249 219.6l3.2 2.6M252.2 206.4a237.9 237.9 0 0 0 27.2 0M252.2 211.7a237.9 237.9 0 0 1 27.2 0M252.2 217a75.5 75.5 0 0 1 27.2 0M252.2 201.1a75.4 75.4 0 0 0 27.2 0M252.2 211.7l-3.2 2.7M252.2 217l-3.2 2.6M252.2 201.1l-3.2 2.6M252.2 206.4l-3.2 2.7M279.4 211.7l3.2 2.7M279.4 217l3.2 2.6M279.4 201.1l3.2 2.6"/>
<path d="M279.4 206.4l3.2 2.7M282.6 203.7l-3.2 2.7M282.6 219.6l-3.2 2.6M282.6 214.4l-3.2 2.6M282.6 209.1l-3.2 2.6M93.6 222.2l.9 2.5M94.5 224.7l1 2.5M95.5 227.2l1.2 2.4M96.7 229.6l1.3 2.3M98 231.9l1.4 2.2M99.4 234.1l1.6 2.2M100.2 220.1l-6.6 2.1"/>
<path d="M100.2 220.1l2.8 1.3M101 236.3l1.7 2M101.8 224.3l-6.3 2.9M101.8 224.3l2.9 1M102.7 238.3l1.8 1.9M103 221.4l-8.5 3.3M103 221.4l-1.2 2.9M103.9 228.3l-5.9 3.6M103.9 228.3l3 .6M104.7 225.3l-8 4.3M104.7 225.3l-.8 3M106.4 232l-5.4 4.3"/>
<path d="M106.4 232l3.1 .2M106.9 228.9l-7.5 5.2M106.9 228.9l-.5 3.1M109.4 235.3l-4.9 4.9M109.5 232.2l-6.8 6.1M109.5 232.2l-.1 3.1M112.5 235.2l-6 6.9M112.5 235.2l.3 3.1M112.5 235.2l-3.1 .1M112.8 238.3l-4.3 5.5M115.9 237.8l-5.3 7.6M115.9 237.8l.6 3.1"/>
<path d="M115.9 237.8l-3.1 .5M122.6 220.6l-13.1 13.1M123.3 221.4l-13.9 13.9M124.8 222.8l-12.4 12.4M125.8 223.5l-13.2 13.1M127.6 224.6l-13.6 13.5M128.7 225.1l-12.8 12.8M130.8 225.8l-14.5 14.5M132 226.2l-14.3 14.3M134.6 226.5l-14.7 14.8M136.2 226.6l-15.9 15.8M139.5 226.1l-16 16"/>
<path d="M141.7 225.5l-17.7 17.7M155.4 238.8l-1.8 1.7M155.6 237.8l5.2 7.6M155.6 237.8l3 .5M155.6 237.8l-.7 3.1M158.6 238.3l4.3 5.5M158.9 235.2l6.1 6.9M158.9 235.2l3.1 .1M158.9 235.2l-.3 3.1M158.9 235.3l-2.7 2.6M161.9 232.3l-3 2.9M161.9 232.2l6.8 6.1"/>
<path d="M161.9 232.2l.1 3.1M162 235.1l-.3 .2M162 235.3l4.9 4.9M164.5 228.9l7.5 5.2M164.5 228.9l.5 3.1M164.6 229.6l-2.7 2.6M165 232l5.4 4.3M165 232l-3.1 .2M166.7 225.3l8 4.3M166.7 225.3l.8 3M166.8 225.8l-14.4 14.3M167.1 227l-1.7 1.7"/>
<path d="M167.5 228.3l5.9 3.6M167.5 228.3l-3 .6M168.4 221.4l8.5 3.3M168.4 221.4l1.2 2.9M168.7 238.3l-1.8 1.9M169.2 223.4l-1.6 1.6M169.6 224.3l6.3 2.9M169.6 224.3l-2.9 1M170.4 236.3l-1.7 2M171.2 220.1l6.6 2.1M171.2 220.1l-2.8 1.3M172 234.1l-1.6 2.2"/>
<path d="M173.4 231.9l-1.4 2.2M174.7 229.6l-1.3 2.3M175.9 227.2l-1.2 2.4M176.9 224.7l-1 2.5M177.8 222.2l-.9 2.5M249 224.7a42.7 42.7 0 0 1 21.9-3 32.5 32.5 0 0 1 11.7 3M249 229.6a31.5 31.5 0 0 1 19-4.2 28.8 28.8 0 0 1 14.6 4.2M249 224.7l3.2 2.5M249 229.6l3.2 2.3M251.4 232.4a31.5 31.5 0 0 1 28.8 0M252.2 222.2a45.4 45.4 0 0 1 20.4-1.7l3.6 .7 3.2 1M252.2 227.2a32.3 32.3 0 0 1 17.3-2.7l3.9 .6a21.5 21.5 0 0 1 6 2.1"/>
<path d="M252.2 231.9a26.2 26.2 0 0 1 16.9-3.4 22.9 22.9 0 0 1 10.3 3.4M252.2 236.3a22 22 0 0 1 14.5-4.3 22 22 0 0 1 12.7 4.3M252.2 222.2l-3.2 2.5M252.2 227.2l-3.2 2.4M252.2 231.9l-3.2 2.2 3.2 2.2M252.2 236.3l-3.2 2 3.2 1.9M276.1 234.1a29.3 29.3 0 0 0-20.5 0M279.4 236.3l3.2 2-3.2 1.9M279.4 231.9l3.2 2.2-3.2 2.2M279.4 227.2l3.2 2.4M279.4 222.2l3.2 2.5M282.6 229.6l-3.2 2.3"/>
<path d="M282.6 224.7l-3.2 2.5M104.5 240.2l2 1.9M106.5 242.1l2 1.7M108.5 243.8l2.1 1.6M110.6 245.4l2.3 1.4M112.9 246.8l2.3 1.3M115.2 248.1l2.4 1.2M116.5 240.9l-3.6 5.9M117.6 249.3l2.5 1M119.5 240l-4.3 8.1M119.5 240l.9 3M119.5 240l-3 .9"/>
<path d="M120.1 250.3l2.5 .8M120.4 243l-2.8 6.3M122.6 251.1l2.5 .8M123.3 241.8l-3.2 8.5M123.3 241.8l1.3 2.7M123.3 241.8l-2.9 1.2M124.6 244.5l-2 6.6M125.1 251.9l2.6 .5M127.3 243l-2.2 8.9M127.3 243l1.7 2.6M127.3 243l-2.7 1.5M127.7 252.4l2.7 .4"/>
<path d="M129 245.6l-1.3 6.8M130.4 252.8l2.6 .3M131.5 243.8l-1.1 9M131.5 243.8l2 2.4M131.5 243.8l-2.5 1.8M133 253.1l2.7 .1M133.5 246.2l-.5 6.9M135.7 244v9.2M135.7 244l2.2 2.2M135.7 244l-2.2 2.2M137.9 246.2l.5 6.9M138.4 253.1l-2.7 .1"/>
<path d="M139.9 243.8l1.1 9M139.9 243.8l2.5 1.8M139.9 243.8l-2 2.4M141 252.8l-2.6 .3M142.4 245.6l1.3 6.8M143.7 252.4l-2.7 .4M144.1 243l2.2 8.9M144.1 243l2.7 1.5M144.1 243l-1.7 2.6M146.3 251.9l-2.6 .5M146.8 244.5l2 6.6M148.1 241.8l3.2 8.5"/>
<path d="M148.1 241.8l2.9 1.2M148.1 241.8l-1.3 2.7M148.8 251.1l-2.5 .8M151 243l2.8 6.3M151.3 250.3l-2.5 .8M151.7 240.9l-1.7 1.7M151.9 240l4.3 8.1M151.9 240l3 .9M151.9 240l-.9 3M153.8 249.3l-2.5 1M154.9 240.9l3.6 5.9M156.2 248.1l-2.4 1.2"/>
<path d="M158.5 246.8l-2.3 1.3M160.8 245.4l-2.3 1.4M162.9 243.8l-2.1 1.6M165 242.1l-2.1 1.7M166.9 240.2l-1.9 1.9M252.2 240.2a21.3 21.3 0 0 1 20.3-3.9 17.9 17.9 0 0 1 6.9 3.9M252.2 243.8a19.9 19.9 0 0 1 22.9-3.3l2.9 1.9 1.4 1.4M252.2 246.8a18.6 18.6 0 0 1 27.2 0M252.2 249.3a17.8 17.8 0 0 1 27.2 0M252.2 251.1a17.3 17.3 0 0 1 27.2 0M252.2 252.4a17 17 0 0 1 27.2 0M252.2 253.1a16.8 16.8 0 0 1 27.2 0"/>
<path d="M252.2 253.1l-6.3 .1M252.2 240.2l-3.2 1.9 3.2 1.7M252.2 243.8l-3.2 1.6 3.2 1.4M252.2 246.8l-3.2 1.3 3.2 1.2M252.2 249.3l-3.2 1 3.2 .8M252.2 251.1l-3.2 .8 3.2 .5M252.2 252.4l-3.2 .4 3.2 .3M279.4 253.1l36.5 .1M279.4 252.4l3.2 .4-3.2 .3M279.4 251.1l3.2 .8-3.2 .5M279.4 249.3l3.2 1-3.2 .8M279.4 246.8l3.2 1.3-3.2 1.2"/>
<path d="M279.4 243.8l3.2 1.6-3.2 1.4M279.4 240.2l3.2 1.9-3.2 1.7M74.2 280l-3.2 7M81.5 276.7l-.4-.2-1.2 .5a34 34 0 0 0-12.1 54.5 34 34 0 0 0 55.3-7.6l-.1-.4M81.5 276.7l-8.5 16.2M81.5 276.7l4.6 2.6M86.1 279.3l-7.1 11.8M86.1 279.3l4.5 2.9M65 288.8l.3 .6M65.6 289.3l-2.3 2.3M66 287.5l-.7 1.9M70.6 287.2l-9.8 9.8"/>
<path d="M71 287l-5.7 2.4M71 287l2 5.9M71.4 288l-11.3 11.3M72.1 290.2l-12.8 12.8M72.5 291.4l-13.5 13.4M74.3 292.5l-15.5 15.4M76.5 291.9l-17.7 17.6M78 299.3l-18 18M79 291.1l-6 1.8M79 291.1l1.2 6.2M79.2 292.1l-15.8 15.8M79.4 293.4l-11.3 11.3"/>
<path d="M79.9 295.8l-3 3.1M80.2 297.1h.1M83.5 296.7l-22.8 22.8M85.4 296.4l-24.3 24.3M86.4 296.3l-6.2 1M86.4 296.3l.5 6.1M86.5 298.2l-24.5 24.5M86.6 299.6l-24.1 24.2M90.6 282.2l-10.4 15.1M90.6 282.2l4.3 3.2M94.9 285.4l-8.5 10.9M94.9 285.4l4.1 3.4"/>
<path d="M99 288.8l-12.1 13.6M99 288.8l3.9 3.6M102.9 292.4l-9.8 9.8M102.9 292.4l3.6 3.9M106.5 296.3l-13.6 12.1M106.5 296.3l3.4 4.1M247.1 293.1l-4.7 4.7M249 293.1a20 20 0 0 0 33.6 0M249 293.1l3.2 .1a16.8 16.8 0 0 0 27.2 0l3.2-.1M249 293.1h-3.1l-3.5 3.5v23.1M249.4 293.7l-7 7M250.1 294.5l-7.7 7.8"/>
<path d="M251.4 296.1l-9 9.1M252.2 296.9l-9.8 9.8M253.8 298.2l-11.4 11.5M254.7 298.9l-12.3 12.4M256.6 299.9l-14.2 14.2M278 298.1l-21.6 21.6M282.6 293.1h8.4M283 293.1l-1.3 1.3M285.9 293.1l-26.6 26.6M287.5 293.1l-26.6 26.6M290.4 293.1l-26.6 26.6M291 293.1a43.8 43.8 0 0 0 17.5 0"/>
<path d="M291 293.1v26.6M291 294l-25.6 25.7M291 298.5l-21.2 21.2M291 296.9l-22.7 22.8M308.5 293.1v26.6M308.5 293.1h7.4l3.5 3.5v23.1M309.9 293.1l-1.4 1.4M312.8 293.1l-4.3 4.3M314.4 293.1l-5.9 5.9M316.6 293.8l-8.1 8.1M317.4 294.6l-8.9 8.9M318.8 296.1l-10.3 10.3"/>
<path d="M319.4 297.1l-10.9 10.8M59.8 311.5l-.8 .7M64.5 308.3l-5.3 5.3M73.2 302.5l-13.5 13.6M86.9 302.3l-23.4 23.4M88.4 302.4l-24.3 24.3M91.4 302.3l-26.1 26.1M92.9 308.4l6.1 .5M92.9 306.9l-24.8 24.8M93 305.2l-25.7 25.7M93.1 302.2l-6.2 .2M93.1 302.2l-.2 6.2"/>
<path d="M93.1 302.2l-27.1 27.1M94.2 308.5l-24.7 24.7M95.6 308.6l-25.3 25.3M98 315.1l6.1 1.2M98.1 315.1l-22.6 22.6M98.3 308.9l-26.4 26.3M98.3 313.3l-23.8 23.8M98.9 309.9l-26.1 26M99 308.9l-1 6.2M100.6 315.6l-23.2 23.1M101.9 315.8l-23.4 23.5M103.4 318.8l-21.7 21.7"/>
<path d="M104 316.6l-23.5 23.5M104.1 316.3l-1.7 6M109.9 300.4l-10.9 8.5M109.9 300.4l3.2 4.3M113.1 304.7l-15.1 10.4M113.1 304.7l2.9 4.4M116 309.1l-11.9 7.2M116 309.1l2.6 4.7M118.6 313.8l-16.2 8.5M118.6 313.8l2.3 4.8M120.9 318.6l-12.6 5.7M120.9 318.6l2.1 4.9"/>
<path d="M242.4 319.7v35M242.4 319.7h48.6M257.6 300.5l-15.2 15.2M259.8 301.3l-17.4 17.3M261 301.6l-18.1 18.1M263.4 302.1l-17.6 17.6M264.9 302.2l-17.5 17.5M267.9 302.1l-17.6 17.6M269.7 301.8l-17.8 17.9M274 300.5l-19.2 19.2M291 319.7a17.7 17.7 0 0 0 17.5 0M291 312l-7.7 7.7"/>
<path d="M291 310.4l-9.3 9.3M291 314.9l-4.8 4.8M291 316.5l-3.2 3.2M291 303l-16.6 16.7M291 307.5l-12.2 12.2M291 301.4l-18.2 18.3M291 305.9l-13.8 13.8M291 319.4l-.3 .3M308.5 319.7h10.9M319.4 319.7v35M319.4 306.1l-10.9 10.8M319.4 310.6l-9.1 9.1"/>
<path d="M319.4 315.1l-4.7 4.6M319.4 319.5l-.2 .2M319.4 300l-10.9 10.9M319.4 304.5l-10.9 10.8M319.4 309l-10.7 10.7M319.4 313.5l-6.2 6.2M319.4 318l-1.8 1.7M319.4 301.6l-10.9 10.9M102.4 322.3l5.9 2M102.7 322.4l-18.8 18.8M103.9 322.8l-18.7 18.8M105.9 330l5.6 2.7"/>
<path d="M106 329.7l-12.7 12.7M106.1 323.5l-18.5 18.5M107.2 326.9l-15.5 15.5M107.3 323.9l-18.3 18.3M107.7 330.9l-11.4 11.3M108.3 324.3l-2.4 5.7M108.4 338.1l.5 .3M108.8 331.4l-10.6 10.6M110.4 337.6l-2 .5M110.8 333.9l-6.6 6.6M110.8 332.3l-8.9 8.9M111.5 332.7l-3.1 5.4"/>
<path d="M118.8 330.4l-7.3 2.3M123 323.5l-17.1 6.5M242.4 354.7h77M242.4 354.7v23.1l3.5 3.5h3.1M243.8 354.7l-1.4 1.4M246.7 354.7l-4.3 4.4M248.3 354.7l-5.9 5.9M251.2 354.7l-8.8 8.8M252.8 354.7l-10.4 10.4M255.7 354.7l-13.3 13.3M257.3 354.7l-14.9 14.9M260.2 354.7l-17.8 17.8"/>
<path d="M261.8 354.7l-19.4 19.4M264.7 354.7l-22.3 22.3M266.3 354.7l-23.5 23.5M269.2 354.7l-25 24.9M270.8 354.7l-25.8 25.7M273.7 354.7l-26.6 26.6M275.3 354.7l-21.6 21.5M278.2 354.7l-18.4 18.4M279.8 354.7l-17.9 17.8M282.6 354.7l-17.4 17.4M284.2 354.7l-17.4 17.5M287.2 354.7l-17.8 17.8"/>
<path d="M288.7 354.7l-18 18M291.6 354.7l-18.7 18.8M293.2 354.7l-19.2 19.2M296.1 354.7l-20.2 20.2M297.7 354.7l-20.8 20.8M300.6 354.7l-22 22M302.2 354.7l-22.8 22.8M305.1 354.7l-24.3 24.3M306.7 354.7l-25.1 25.1M309.6 354.7l-26.6 26.6M311.2 354.7l-26.6 26.6M314.1 354.7l-26.6 26.6"/>
<path d="M315.7 354.7l-26.6 26.6M318.6 354.7l-26.6 26.6M319.4 354.7v23.1l-3.5 3.5h-33.3M319.4 355.5l-25.8 25.8M319.4 360l-21.3 21.3M319.4 358.4l-22.9 22.9M319.4 364.5l-16.9 16.8M319.4 368.9l-12.4 12.4M319.4 373.5l-7.9 7.8M319.4 362.9l-18.4 18.4M319.4 367.3l-14 14M319.4 371.9l-9.4 9.4"/>
<path d="M319.4 376.3l-5 5M249 381.3a20 20 0 0 1 33.6 0M249 381.3l3.2-.1a16.8 16.8 0 0 1 27.2 0l3.2 .1M249.9 380l-1.2 1.3"/>
<circle cx="135.4" cy="101.8" r="17.5"/>
<circle cx="135.4" cy="101.8" r="44.1"/>
<circle cx="135.4" cy="101.8" r="40.6"/>
<circle cx="135.7" cy="209.1" r="17.5"/>
<circle cx="299.8" cy="209" r="8.8"/>
</g>
<text font-size="7.1" x="16.7" y="371.3">NOTE: CRITICAL DIMENSIONS ARE SHOWN CIRCLED.</text>
<g font-size="4.8">
<text x="490.7" y="417.9">C</text>
<text x="542.9" y="417.9">1</text>
</g>
<g font-size="4.2" fill="#808080">
<text x="268.9" y="43.3">11.00</text>
<text x="23.8" y="103.6">12.60</text>
<text x="55.3" y="103.6">5.00 THRU</text>
<text x="345.4" y="237.1">2.50</text>
<text x="358.1" y="237.1">3.55 WALL</text>
<text x="336" y="242.2">M3x0.5 MACHINE THREAD</text>
<text x="107.8" y="276.4">93°</text>
<text x="264.6" y="282.7">8.20</text>
</g>
<g font-size="4.2">
<text x="249.5" y="154.3">B</text>
<text x="35.3" y="161.6">OUTSIDE DIAMETER</text>
<text x="52.5" y="156.5">10.6</text>
<text x="45.3" y="166.7">OF TEETH</text>
<text x="39" y="176.7">52 TEETH TOTAL</text>
<text x="177.9" y="187.1">J</text>
<text x="219.9" y="194.7">A</text>
<text x="337" y="194.7">A</text>
<text x="39.1" y="262.1">TOP TO</text>
<text x="39.1" y="266.3">BE SHARP</text>
<text x="123.3" y="266.2">SECTION B-B</text>
<text x="249.5" y="269.6">B</text>
<text x="22.9" y="308.1">BOTTOM</text>
<text x="22.9" y="312.3">CAN BE</text>
<text x="22.9" y="316.5">NON-SHARP</text>
<text x="88.1" y="356.9">DETAIL J</text>
<text x="84.6" y="361">SCALE 14 : 1</text>
<text x="331.4" y="367.2">7.85</text>
<text x="302.8" y="402.4">SECTION A-A</text>
<text x="250.2" y="415.2">3.35</text>
</g>
<g font-size="3.5">
<text x="19.9" y="379.5">NOTES (UNLESS OTHERWISE SPECIFIED):</text>
<text x="19.9" y="386.6">1.</text>
<text x="29.9" y="386.6">PART TO BE MACHINED</text>
<text x="19.9" y="390.1">2.</text>
<text x="19.9" y="393.6">3.</text>
<text x="29.9" y="390.1">MATERIAL: STAINLESS STEEL 304</text>
<text x="29.9" y="393.6">COLOR: N/A</text>
<text x="19.9" y="397.2">4.</text>
<text x="19.9" y="400.7">5.</text>
<text x="29.9" y="397.2">FINISH: AS MACHINED</text>
<text x="29.9" y="400.7">PART TO BE FREE OF ALL DENTS, DEFECTS SCRATHES, OIL AND DEBRIS.</text>
<text x="19.9" y="404.2">6.</text>
<text x="19.9" y="407.8">7.</text>
<text x="29.9" y="404.2">USE SUPPLIED 3D DATA FILES FOR TOOLING; DRAWING PROVIDED FOR REFERENCE.</text>
<text x="29.9" y="407.8">ALL GATES TO BE INTERNAL ON PART AS NOTED</text>
</g>
<g font-size="3.2">
<text x="34.6" y="9.1">1</text>
<text x="103.8" y="9.1">2</text>
<text x="173" y="9">3</text>
<text x="244.3" y="9.2">4</text>
<text x="314.9" y="9.1">5</text>
<text x="6.8" y="35.2">F</text>
<text x="7" y="107.6">E</text>
<text x="550" y="107.6">E</text>
<text x="6.9" y="179.3">D</text>
<text x="550" y="179.5">D</text>
<text x="7" y="251.3">C</text>
<text x="550.1" y="251.5">C</text>
<text x="550.1" y="324">B</text>
<text x="6.9" y="324">B</text>
<text x="7" y="396.4">A</text>
<text x="550.2" y="396.3">A</text>
<text x="395.8" y="402.8">631 Hicks St., Brooklyn, NY 11231</text>
<text x="34.4" y="425.2">1</text>
<text x="104" y="425.2">2</text>
<text x="173.3" y="425.2">3</text>
<text x="244" y="425.2">4</text>
<text x="314.9" y="425.2">5</text>
<text x="382.7" y="425.2">6</text>
<text x="451.8" y="425.2">7</text>
<text x="522.8" y="425.2">8</text>
</g>
<g font-size="3.1">
<text x="508.7" y="386.9">1844</text>
<text x="494" y="402.7">Print Head Gear</text>
<text x="409.7" y="410.5">CONFIDENTIAL</text>
<text x="498.1" y="416.6">1844_039</text>
<text x="496.9" y="421.7">SCALE 7:1</text>
<text x="524.6" y="421.7">SHEET 1 OF 1</text>
</g>
<g font-size="2.8">
<text x="468.1" y="14.2">REVISIONS</text>
<text x="401.9" y="21.3">REV.</text>
<text x="452.2" y="21.3">DESCRIPTION</text>
<text x="518.6" y="21.3">DATE</text>
<text x="532.7" y="21.3">APPROVED</text>
<text x="404.1" y="28.3">1</text>
<text x="409.5" y="28.3">INITIAL RELEASE OF DRAWING</text>
<text x="516.9" y="28.3">2/21/14</text>
<text x="404.1" y="35.3">2</text>
<text x="409.5" y="35.3">GEOMETRY UPDATE</text>
<text x="516.9" y="35.3">3/13/14</text>
<text x="404.1" y="41.9">3</text>
<text x="409.5" y="41.9">GEOMETRY UPDATE</text>
<text x="514.9" y="41.9">05-25-2014</text>
<text x="537.9" y="41.9">JDF</text>
</g>
<g font-size="2.4">
<text x="444.8" y="383.2">ENGINEERED</text>
<text x="487.3" y="383.2">PREPARED FOR</text>
<text x="444.8" y="387">DRAWN</text>
<text x="487.3" y="386.9">PROJECT</text>
<text x="444.8" y="394.6">APPROVED</text>
<text x="444.8" y="390.8">CHECKED</text>
<text x="487.2" y="394.6">PART NAME</text>
<text x="487.2" y="390.8">JOB NUMBER</text>
<text x="444.9" y="400.9">OTHERWISE SPECIFIED. DO NOT SCALE.</text>
<text x="449.1" y="398.6">DIMENSIONS ARE IN MM UNLESS</text>
<text x="444.8" y="404.4">UNSPECIFIED</text>
<text x="444.8" y="406.7">TOLERANCES</text>
<text x="460.7" y="404.7">X</text>
<text x="460.7" y="407.3">.X</text>
<text x="471.6" y="404.7">.5</text>
<text x="471.6" y="407.3">.1</text>
<text x="399.2" y="413.6">UNAUTHORIZED USE, DISTRIBUTION, OR</text>
<text x="460.7" y="409.8">.XX</text>
<text x="460.7" y="412.4">X</text>
<text x="471.6" y="409.8">.05</text>
<text x="471.6" y="412.4">.5</text>
<text x="490" y="413.4">SIZE</text>
<text x="498.1" y="413.4">PART NUMBER</text>
<text x="539.3" y="413.4">REVISION</text>
<text x="397.1" y="416.1">REPRODUCTION OF THIS DESIGN, DRAWING,</text>
<text x="397.4" y="418.7">OR INFORMATION IS STRICTLY PROHIBITED.</text>
<text x="448.1" y="418.9">ANGLE</text>
<text x="448.4" y="416.6">THIRD</text>
<text x="408" y="421.2">ALL RIGHTS RESERVED.</text>
<text x="445" y="421.2">PROJECTION</text>
</g>
</svg>
